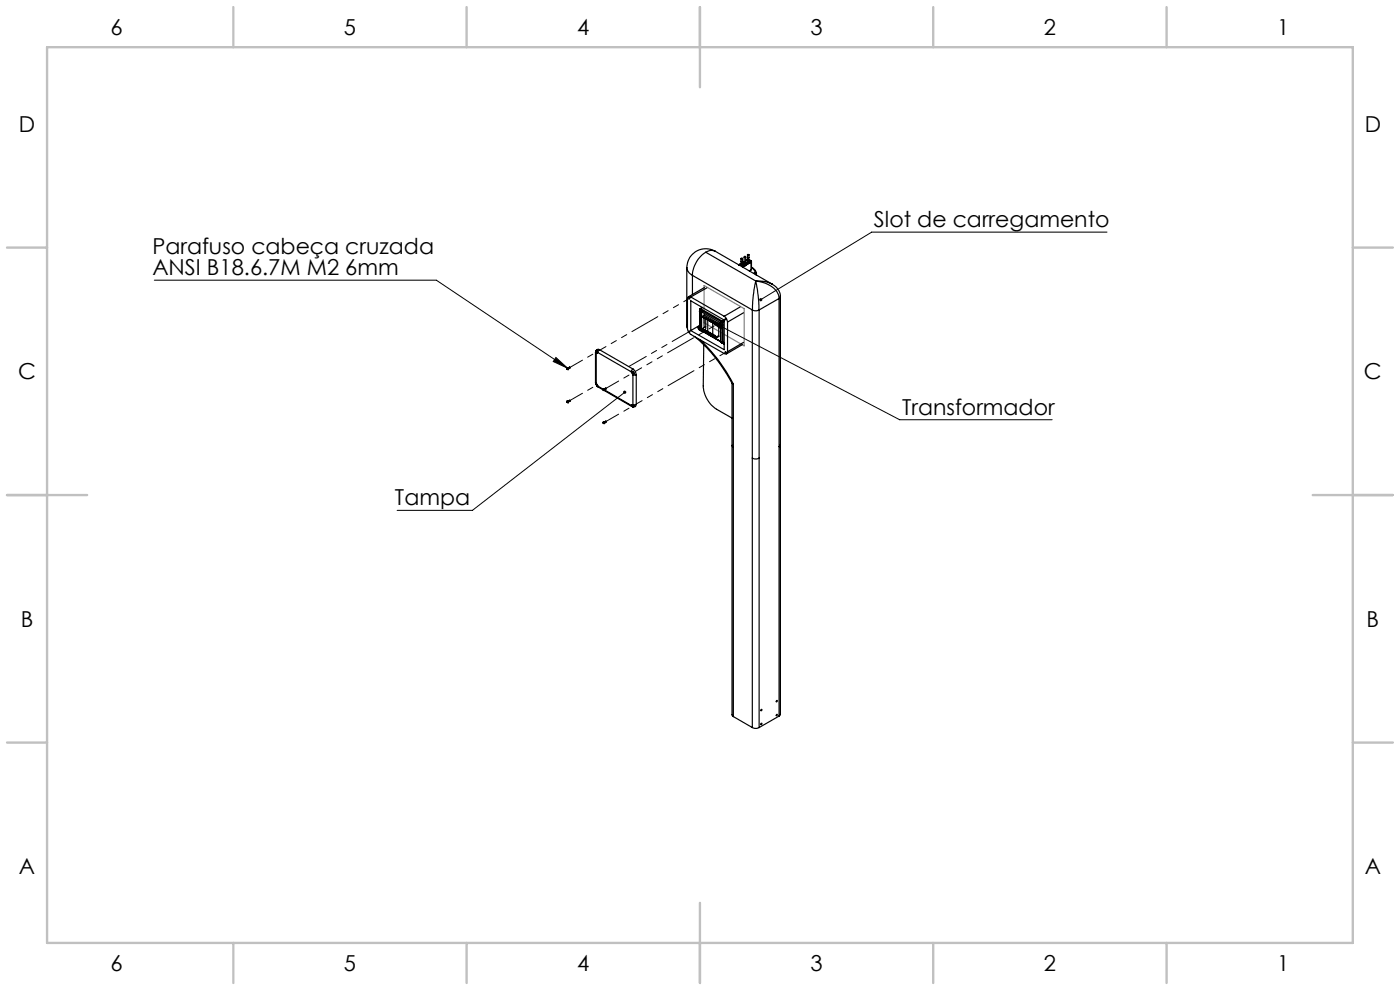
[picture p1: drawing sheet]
<svg xmlns="http://www.w3.org/2000/svg" width="297mm" height="210mm" viewBox="0 0 297 210" stroke-linecap="round" stroke-linejoin="round" font-family="sans-serif">
<path d="M32.7 59.4h59.9l27.8 18.7M234.8 49.2h-49.9l-23.5 14.4M117.9 75.8l2.5 2.3-3-1.4zM150.3 67.8l3.2 1.1-.5 .9zM150.3 67.8l40.6 21.2h32.3M132.5 83.2l-32.3 25.1h-16" fill="none" stroke="#000" stroke-width=".21"/>
<g fill="none" stroke="#c0c0c0" stroke-width=".5">
<path d="M10 10h277v190h-277zM49.5 1.5v8.5M99 1.5v8.5M148.5 1.5v17M198 1.5v8.5M247.5 1.5v8.5M1.5 52.5h8.5M287 52.5h8.5M1.5 105h17M278.5 105h17M1.5 157.5h8.5M287 157.5h8.5"/>
<path d="M148.5 191.5v17M49.5 200v8.5M99 200v8.5M198 200v8.5M247.5 200v8.5"/>
</g>
<path d="M149.4 60.6l8.5 4.9v7.9l-8.5-4.9z" fill="none" stroke="#808080" stroke-width=".25"/>
<path d="M132.3 83a.34 .34 0 0 0 0 .4 .34 .34 0 0 0 .4 .1 .34 .34 0 0 0 .1-.5l-.3 .2 .2-.3zM161.1 63.4v.3l.3-.1-.3 .1a.33 .33 0 0 0 .5 .1 .33 .33 0 0 0 0-.5 .33 .33 0 0 0-.5 .1zM150.3 67.8l3.2 1.1-.5 .9zM117.9 75.8l2.5 2.3-3-1.4z" fill="#000"/>
<g fill="none" stroke="#000" stroke-width=".25">
<path d="M145.7 56.8a2.09 2.09 0 0 0 1.2 1.6M145.7 56.8v12.2M146.9 58.4l12.7 7.3M146.9 58.4v4.1M149.7 53.5a6.2 6.2 0 0 0-2.8 4.9M149.7 53.5l10.6 6.1M151.7 53.3a4 4 0 0 0-6 3.5M151.7 53.3a2 2 0 0 0-2 .2M151.7 53.3l12.1 7M156.7 56.2h.1M157.2 56.2l.1 .2 .2-.2M157.2 55.4h.3"/>
<path d="M157.2 55.9h.3M157.2 54.8v1.5l.1 .1 .2-.1v-1.5M157.2 55.9l-.5 .3M157.5 56.6h.1M157.5 55.9l-.8 .3M157.6 56.6h.1M157.6 56.6v.1M157.7 56.2h.1M157.7 56.2v.1M157.7 56.3h.1M157.7 56.3h.1v.1M157.8 56.2l.1 .2"/>
<path d="M157.8 56.4l-.2 .2M157.9 54.5l.1-.1 .2 .1M157.9 55.8h.3M157.9 56.4h.1M157.9 56.2h.1M157.9 55.9h.3M157.9 54.5h.3M157.9 55.5l-.4 .2M157.9 54.5v1.4M157.9 56.2h.2M157.9 56.1v.1M157.9 56.1h.1"/>
<path d="M158 56.3h.1M158 56.3l-.1 .1M158 56.3l-.2 .1M158 56h.3M158 56l.1 .2M158 56v.1M158.1 56.2h-.2M158.1 56.2v.1M158.1 56.2h.2M158.1 56.3h-.1M158.1 56.3h.1M158.1 56.2l.1 .1"/>
<path d="M158.1 56.1l.2 .1M158.1 56.1v.2M158.2 56.3h-.1M158.2 54.5v1.4M158.3 56v.2M158.3 56h-.2v.1M158.3 56.2l-.1 .1M158.3 56v.1M158.3 56.2h.1M158.3 56.1v.1M158.5 55.8h.2M158.5 55.8l.3 .1"/>
<path d="M158.5 55.8h.1M158.5 55.1h.4M158.5 55.1h.1M158.5 55.1l-.3 .2M158.6 55.4h.3M158.6 54.1v1.4h.3v-.4M158.6 55.7h.1M158.6 55.7l.2 .2M158.6 55.7l.1 .1M158.7 55.8v.1M158.8 55.9l-.5 .3M158.8 55.9h.1"/>
<path d="M158.9 54.7v.5l-.3-.1M158.9 54.1v.5h-.3M158.9 55.1h.1M158.9 55.1l.4 .3M159.3 55.4v.2M159.3 55.6h.1M159.3 55.6l-.5 .3M159.3 55.4h.1M159.3 55.4l.1 .1M159.3 55.6l-1.7 1M159.3 57.2l-.4 .3M159.3 55.6v1.6"/>
<path d="M159.4 56.7a1.81 1.81 0 0 1 1.1 1.3M159.4 55.5l-.1 1.7M159.4 56.8l.7 .6 .1 .4M159.4 55.5l-.1 .1M160.2 57.8l.2 .3M160.2 57.8l.3 .2M160.2 57.8l-.4 .2M160.3 59.6l-.5 3-.2 3.1M160.3 59.6l.5 3 .2 3.1M160.3 59.6a5.5 5.5 0 0 1 4.9 3.1l.1 .6M160.3 59.6a6.4 6.4 0 0 1 3.5 .7M160.4 58.1l-.2 .1"/>
<path d="M160.4 58.1v.2M160.5 58h.1M160.5 58l-.1 .1M160.5 58v.3M120.3 78.2v.1M120.3 78.2v-.1l.2 .2M120.3 78.2h.1M120.3 78.1h.3v.3l-.1-.3zM120.3 78.3h.1M120.4 78.2h.1M120.4 78.3h.1M120.4 78.2v.1"/>
<path d="M120.4 78.2l-.1 .1M120.4 78.3h-.1M120.5 78.1l.4-.2 .1 .1-.4 .2M120.5 78.3h-.2M126.3 74.8l.2 .2M126.3 74.8v6.3M126.4 74.5a.24 .24 0 0 1 .3 0 .24 .24 0 0 1 .1 .3M126.4 74.5l.1 .4M126.4 74.5l.4 .4M126.5 75v6.3M126.5 74.9v.1M126.6 74.5l.1 .2z"/>
<path d="M126.8 74.8h.1M126.8 74.8l-.2 .2-.1-.1M126.8 74.8l7.1 4.1M127.2 74.2a.56 .56 0 0 0-.6 0 .56 .56 0 0 0-.3 .6M127.2 74.2l-.4 .6M127.2 74.2l7.1 4.1M133.9 78.9h.1M134 78.9a.3 .3 0 0 1 .4-.1 .3 .3 0 0 1 .1 .4l-.3 .2M134 78.9l.2 .5M134.2 78.8v.4l.3 .1M134.2 79.4l.1 .1M134.3 78.3l-.4 .6"/>
<path d="M134.3 78.3a1.6 1.6 0 0 1 .7 1.2M134.3 79.5h.7M134.3 79.5v6.3M135 79.5v6.3M145.7 69l.1 .7M145.7 69l.1 .6M145.8 69.7a1.6 1.6 0 0 0 .7 1.2l7.1 4.1a.42 .42 0 0 0 .5 .1 .42 .42 0 0 0 .2-.5M146.2 70.2l.1 .2zM146.2 63.2l.1 .2zM146.5 63a.44 .44 0 0 0-.5 0 .44 .44 0 0 0-.2 .4v6.3M146.5 63.8l7.1 4.1v6.3l-7.1-4.1zM146.5 63l7.1 4.1"/>
<path d="M147.3 71.4a35.6 35.6 0 0 1 8.2 10h.1M148.1 69.6h.1M148.2 69.9h.2M148.4 69.1a.43 .43 0 0 0-.3 .4 .43 .43 0 0 0 .3 .4M148.4 69.9l.2 .2M148.4 69.1h.1M148.4 65.9l.1 .3M148.4 72a33.3 33.3 0 0 1 7.2 9.4M148.5 65.9v.4M148.5 69.9h.1M148.5 65.6v4.3M148.5 69l-2 1.1"/>
<path d="M148.5 69.1h-.1M148.5 65.5v.2M148.5 69.9l.1 .2M148.5 65.7l.3 .5M148.5 65.7h.1M148.5 65.5h.1M148.6 65.5v.2M148.6 70.1h.1M148.6 65.7l4.5 2.6M148.6 65.7l.3 .5 3.9 2.3M148.6 65.5h.1M148.6 69.9v.2"/>
<path d="M148.6 70.1l.2 .1M148.6 65.5h-.1M148.6 70.1l.2 .2M148.6 65.5l4.7 2.6M148.8 70.2h.1M148.8 70.1l4.1 2.3M148.8 66.2v4M148.8 66.2h.1M148.9 70.2l4 2.3M149 65.2l-.4 .3M149.1 67.1l.1 .2M149.1 69.7l.1 .2"/>
<path d="M149.2 69.9l.2 .2M149.2 67.2l.2 .1M149.2 69.8l.2 .1M149.2 67.2v.1M149.2 69.8v.1M149.2 67.3l.2 .2M149.3 73.1l-.1 8.8a6.3 6.3 0 0 0 2.8 4.9l3.3 1.9M149.4 67.4v2.1M149.4 67.3v.2M149.4 69.9v.2M149.4 67.3h.2M149.4 66.8l-.2 .2v.2"/>
<path d="M149.4 69.9h.2v.2M149.4 67.4h.2M149.4 70.1h.2M149.4 61l-3.4 2M149.4 66.8l3 1.8M149.4 66.8v.1M149.4 67.3h.1M149.4 69.9h.1M149.4 67.3v.1M149.4 67.4v.1M149.4 70.1h.1M149.6 67.4l.2 .1"/>
<path d="M149.6 67.4h.1M149.6 67.4l.2 .3M149.6 70.1l.2 .1M149.6 70.1l.2 .2M149.6 67.3v.1M149.7 69.3l-.5 .3v.2M149.7 67.6v2.2M149.8 67.5h.1M149.8 67.5v.2M149.8 67.7h.1M149.8 67.5h.2M149.9 67.6l-.1 .1"/>
<path d="M149.9 70.2l-.1-.1v.2M149.9 70.3h-.1M149.9 67.6l.2 .1M149.9 67.6l.2 .3M149.9 70.2l.2 .3M149.9 70.2l.2 .2M150 67.5v.1M150 67.6h-.1M150 61.1l-3.5 1.9M150.1 67.7h.1M150.1 67.7v.2M150.1 70.4v.1"/>
<path d="M150.1 70.5h.1M150.1 67.7h.2M150.1 70.3l.2 .1M150.1 67.7v2.5M150.1 70.3v.2M150.1 70.3v.1M150.3 67.8l-.2 .1M150.3 70.4l-.2 .1M150.3 67.8l.2 .1M150.3 70.4l.2 .3M150.3 70.4l.2 .1M150.3 70.4h.1"/>
<path d="M150.3 67.7v.1M150.3 67.7v.3l.2 .1M150.5 70.5v.2M150.5 70.5h.1M150.5 70.7h.1M150.5 67.9h.2M150.5 70.5h.2l-.1 .2M150.5 67.9v.2M150.6 68l-.1 .1M150.6 70.7h-.1M150.6 68l.2 .1M150.6 68l.2 .3"/>
<path d="M150.6 70.7l.2 .2M150.6 70.7l.2 .1M150.7 67.9v.1M150.7 68h-.1M150.8 68.1v.2M150.8 70.8v.1M150.8 70.8h.1M150.9 68.1h.1M150.9 68.3h.1M150.9 70.8h.2l-.1 .1M150.9 70.9h.1M150.9 68.1h-.1"/>
<path d="M150.9 68.1v.2M150.9 70.8v.1M150.9 68.3h-.1M150.9 70.9h-.1M151 68.2l.2 .2M151 68.2h.1M151 68.2l.2 .3M151 70.9l.2 .2M151 70.9l.2 .1M151 68.1v.1M151.2 68.4v2.4M151.2 71v.1"/>
<path d="M151.2 68.3h.2M151.2 70.9l.2 .1-.1 .1M151.2 71.1h.1M151.2 68.3v.1M151.2 68.3v.2M151.2 70.9v.2M151.2 70.9v.1M151.3 68.4l-.1 .1M151.3 68.4l.3 .1M151.3 68.4h.1M151.3 71.1l.3 .2M151.3 71.1h.3"/>
<path d="M151.4 68.3v.1M151.4 68.3l-.1 .3 .3 .1M151.6 68.5h.1M151.6 68.5v.2M151.6 68.7h.1M151.6 71.1l.1 .2M151.6 71.1v.2M151.7 68.6l-.1 .1M151.7 71.3h-.1M151.7 68.6l.2 .1M151.7 68.6l.2 .3M151.7 71.3l.2 .2"/>
<path d="M151.7 71.3l.2 .1M151.7 68.5v.1M151.7 68.6h.1M151.9 68.7h.3M151.9 68.9h.3M151.9 71.4h.3M151.9 71.5h.3M151.9 68.7v.2M151.9 71.4v.1M152.2 68.7l.3-.1v2.8M152.2 68.7v.2M152.2 71.4v.1"/>
<path d="M152.5 68.7l-.3 .2M152.5 71.2l-.3 .2M152.5 71.4l-.3 .1M152.9 72.6l.2 .1M152.9 68.4l-.1 .1M153.1 72.7h.1M153.1 72.6h.1M153.1 68.3h.1M153.1 68.3l-.3 .2M153.1 72.6v.1M153.1 72.6l.2 .1M153.2 72.6h.3v.2"/>
<path d="M153.2 68.4v4.3M153.2 68.4l-.3 .1v4.1M153.2 72.6l-.1 .1M153.2 72.7h.1M153.2 72.6l.1 .1M153.3 68.1l-.2 .2M153.3 68.2v.1M153.3 68.1l.1 .2M153.3 68.2l-.2 .1M153.3 68.1v.1M153.3 72.6v.1M153.3 68.3l-.1 .1"/>
<path d="M153.3 68.3v4.4M153.3 68.3h.1M153.3 72.7h.1M153.4 68.3l-.2 .1M153.4 72.7h-.1M153.5 72.8v.1M153.5 72.9l.1 .1M153.5 72.9h.1M153.6 67.1a1.6 1.6 0 0 1 .7 1.2M153.6 67.9l-.3 .2M153.6 68.2l-.2 .1M153.6 72.7l-.1 .1"/>
<path d="M153.6 72.8l-.1 .1M154.3 68.3v6.3M157 65.1l-3.4 2M157.5 73.1l-3.4 2M157.7 66.3l-3.4 2M157.7 72.6l-3.4 2M159.6 65.7a1.57 1.57 0 0 0 1.4 0M159.6 65.7v88.6M161 65.7v88.6M163.8 60.3a3.2 3.2 0 0 1 1.8 2.6M165.3 63.3l-4.3 2.4M165.3 63.3v88.6"/>
<path d="M165.6 62.9v88.7l-.3 .3M165.6 62.9l-.3 .4M120.3 85.3l.1 .1 .1-.1M120.3 85.3v-.2l.2 .2M120.3 85.3h.1M120.4 85.3h.1M120.4 85.3h-.1M120.5 85.1l.4-.2 .1 .1-.4 .3M120.6 85.3l-.1-.3-.2 .1 .2 .2M120.6 85.3l-.1 .1v-.1M126.3 81.1l.1 .4M126.3 81.1l.2 .2"/>
<path d="M126.4 81.5l.3 .4M126.5 81.3v.1M126.5 81.4l-.1 .1M126.5 81.4l.3 .5M126.6 81.6v.1h.2M126.7 81.9h.1M126.7 81.9l.2 .2M126.8 81.9h.1M126.8 81.9h-.1M126.8 81.9l.1 .2M126.8 81.9l1.2 .6M126.9 82.1l1.1 .6"/>
<path d="M128 89.7v.1M128 82.7v.1M128 82.5l.2 .1v.2h-.2zM128 89.7v-.2l.2 .1v.2h-.2M128 82.7v-.2h.1l.1 .3h-.2M128 89.7h.1M128 82.7h.1M128 82.5h.2l.1 .2M128 89.8h.1M128 89.5h.2v.3zM128 82.6h.1M128 82.6v.1"/>
<path d="M128 82.8h.1M128.1 89.7h.1M128.1 89.7v.1M128.1 82.6v.1M128.1 82.7v.1M128.1 82.7h.1M128.1 89.7h-.1M128.1 89.7l-.1 .1M128.1 82.7l-.1 .1M128.1 82.6l-.1 .1M128.2 82.5l.4-.1-.3 .3M128.3 82.7l-.1 .1 5.8 3.4"/>
<path d="M128.3 82.7l5.6 3.3M128.6 89.5l-.1-.2-.3 .2M128.6 89.5h.1M128.6 89.5l-.3 .2M133.9 86h.1M133.9 86l.1 .2M134 86l.3 .3M134.1 85.9l.2 .4M134.2 85.9h-.1l-.1 .1M134.2 85.9h.1a.21 .21 0 0 1 .2 .2 .21 .21 0 0 1-.2 .2M134.3 85.8h.7M134.3 85.8l-.1 .1"/>
<path d="M135 85.8a.58 .58 0 0 1-.4 .5 .58 .58 0 0 1-.6-.1M155.3 81.3v70.4l.3 .3M155.3 94.5l.3 .4M155.6 81.4v70.6M159.6 97.2a1.57 1.57 0 0 0 1.4 0M165.6 94.3l-.3 .4M155.6 152l4 2.3M159.6 154.3a1.57 1.57 0 0 0 1.4 0M161.4 150.6l.2-.1v.2h-.2zM164.7 151.6h.2l-.1 .2zM165.3 151.9l-4.3 2.4"/>
<circle cx="157.3" cy="54.8" r=".14"/>
<circle cx="158.7" cy="54" r=".13"/>
<circle cx="134.3" cy="79" r=".09"/>
<circle cx="153.9" cy="67.7" r=".1"/>
<circle cx="153.9" cy="74.8" r=".1"/>
<circle cx="134.4" cy="86.1" r=".1"/>
<circle cx="161.5" cy="153.5" r=".14"/>
<circle cx="164.8" cy="148.7" r=".13"/>
</g>
<path d="M134.4 79h.1M134.4 79.1l-.1-.2 .1 .2M153.9 74.7l.1 .1-.1-.1M153.9 67.7l.1 .1-.1-.1M134.4 86.1v-.1M134.4 86.1l-.1-.1 .1 .1" fill="none" stroke="#000" stroke-width=".21" stroke-dasharray="6.3 1.3 1.3 1.3 1.3 1.3"/>
<path d="M127.3 74.2l19-10.9M135 85.7l19-11" fill="none" stroke="#000" stroke-width=".21" stroke-dasharray="6.3 1.3 1.3 1.3 1.3 1.3" stroke-dashoffset="4.9"/>
<path d="M133.4 77.7l12.9-7.4" fill="none" stroke="#000" stroke-width=".21" stroke-dasharray="6.3 1.3 1.3 1.3 1.3 1.3" stroke-dashoffset="2.1"/>
<path d="M134.8 78.8l19.2-11.1" fill="none" stroke="#000" stroke-width=".21" stroke-dasharray="6.3 1.3 1.3 1.3 1.3 1.3" stroke-dashoffset="4.8"/>
<path d="M121 77.9l5.7-3.3M121 84.9l5.7-3.3M128.6 89.4l5.8-3.4M128.6 82.3l5.8-3.3" fill="none" stroke="#000" stroke-width=".21" stroke-dasharray="6.3 1.3 1.3 1.3 1.3 1.3" stroke-dashoffset="3.3"/>
<g font-size="4.7">
<text x="23.5" y="7.4">6</text>
<text x="73" y="7.4">5</text>
<text x="122.5" y="7.4">4</text>
<text x="172" y="7.4">3</text>
<text x="221.5" y="7.4">2</text>
<text x="271" y="7.4">1</text>
<text x="4" y="27.9">D</text>
<text x="289.5" y="27.9">D</text>
<text x="32.3" y="53.8">Parafuso cabeça cruzada</text>
<text x="185.4" y="48.2">Slot de carregamento</text>
<text x="32.3" y="58.4">ANSI B18.6.7M M2 6mm</text>
<text x="3.9" y="80.4">C</text>
<text x="289.4" y="80.4">C</text>
<text x="191.4" y="88">Transformador</text>
<text x="83.8" y="107.2">Tampa</text>
<text x="4.4" y="132.9">B</text>
<text x="289.9" y="132.9">B</text>
<text x="4" y="185.4">A</text>
<text x="289.5" y="185.4">A</text>
<text x="23.5" y="205.9">6</text>
<text x="73" y="205.9">5</text>
<text x="122.5" y="205.9">4</text>
<text x="172" y="205.9">3</text>
<text x="221.5" y="205.9">2</text>
<text x="271" y="205.9">1</text>
</g>
</svg>
